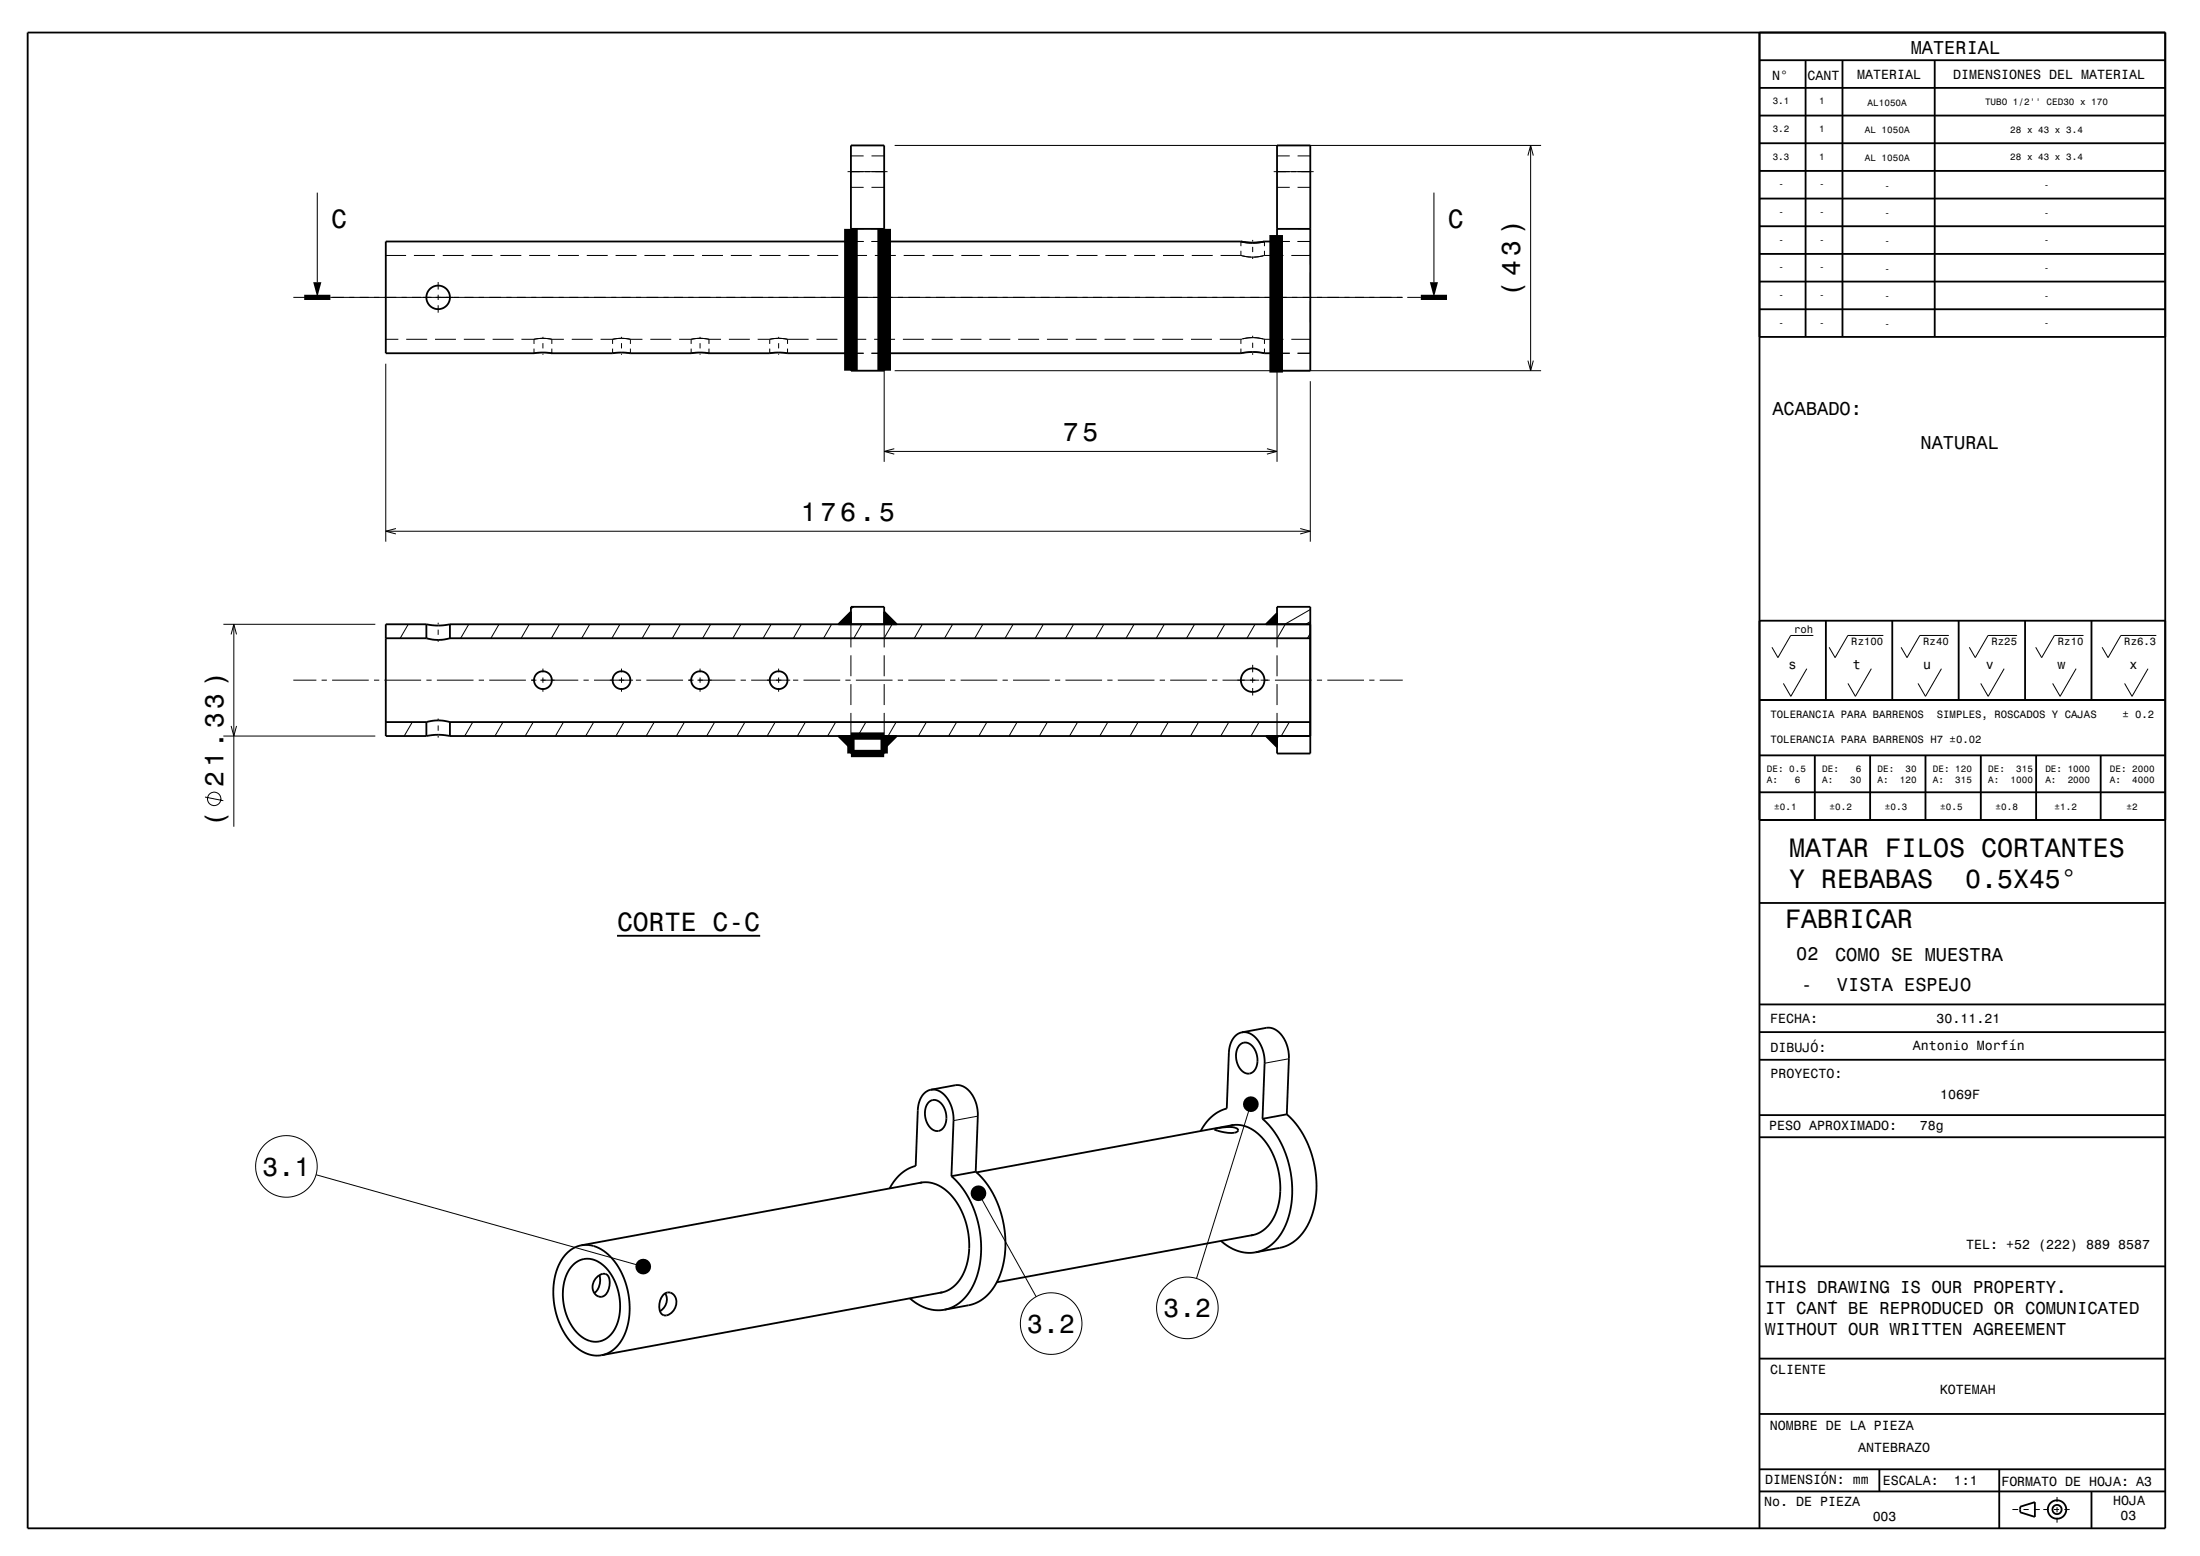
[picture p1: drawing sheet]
<svg xmlns="http://www.w3.org/2000/svg" width="420mm" height="297mm" viewBox="0 0 420 297" stroke-linecap="round" stroke-linejoin="round" font-family="sans-serif">
<g fill="#000">
<path d="M59.8 53.9h1.6l-.8 2.9z" fill-rule="evenodd"/>
<path d="M273 53.9h1.5l-.7 2.9z" fill-rule="evenodd"/>
<path d="M162.5 116.8v2.4h-2.5z" fill-rule="evenodd"/>
<path d="M168.8 116.8l2.4 2.4h-2.4z" fill-rule="evenodd"/>
<path d="M243.8 117v2.2h-2.1z" fill-rule="evenodd"/>
<path d="M160 140.5h2.5v2.4z" fill-rule="evenodd"/>
<path d="M168.8 140.5h2.4l-2.4 2.4z" fill-rule="evenodd"/>
<path d="M241.7 140.5h2.1v2.1z" fill-rule="evenodd"/>
<circle cx="238.8" cy="210.8" r="1.5"/>
<circle cx="186.8" cy="227.8" r="1.5"/>
<circle cx="122.8" cy="241.8" r="1.5"/>
</g>
<g fill="none" stroke="#000" stroke-width=".19">
<path d="M60.6 36.8v17.1M161.8 32.8h7.6M162.5 35.8h2.4M162.5 29.8h2.4M166.4 35.8h2.4M166.4 29.8h2.4M170.8 27.8h123.4M243.2 32.8h7.6M243.8 35.8h2.4M243.8 29.8h2.4M247.7 35.8h2.4M247.7 29.8h2.4"/>
<path d="M273.8 36.8v17.1M291.7 29.7l.5-1.9 .5 1.9M292.2 27.8v43M56 56.8h4.4M61.4 56.8h1M63.1 56.8h204.7M73.6 48.8h3.9M79 48.8h4M83.7 53.8v1.5M83.7 56.3v1M83.7 58.3v1.4M84.5 48.8h4"/>
<path d="M90 48.8h4M95.5 48.8h4M101 48.8h4M106.5 48.8h4M112 48.8h4M117.5 48.8h4M123 48.8h4M128.5 48.8h4M134 48.8h4M139.5 48.8h4M145 48.8h4M150.5 48.8h4"/>
<path d="M156 48.8h4M161.5 48.8h4M162.5 46.1h2.4M162.5 43.7h2.4M166.4 46.1h2.4M166.4 43.7h2.4M167 48.8h4M168.8 45.7v42.5M172.5 48.8h4M178 48.8h4M183.5 48.8h4M189 48.8h4"/>
<path d="M194.5 48.8h4M200 48.8h4M205.5 48.8h4M211 48.8h4M216.5 48.8h4M222 48.8h4M227.5 48.8h4M233 48.8h3.9M236.9 48.8l2 .3M236.9 48.8h.1M236.9 46.1v.9M236.9 47.9v.9"/>
<path d="M237.2 48.8l1.9 .3M239 49.1h.1M239.1 45.8v.3M239.1 47.1v1M239.1 49.1v.3M239.3 49.1h-.2M241.1 48.8l-2 .3M241.4 48.8l-2 .3M241.4 48.8h-.1M241.4 48.8h3.6M241.4 46.1v.9M241.4 47.9v.9"/>
<path d="M243.8 45.7v42.5M243.8 46.1h2.4M243.8 43.7h2.4M246.5 48.8h3.6M247.7 46.1h2.4v4.4M247.7 43.7h2.4M250.1 52v4M250.1 57.5v4M268.7 56.8h2.6M73.6 69.4v34M73.6 64.8h2.4M77.5 64.8h4"/>
<path d="M83.1 64.8h3.9M88.6 64.8h3.9M94.1 64.8h4M99.6 64.8h2.3M101.9 64.8l1.7-.2 1.8 .2M101.9 66.5v.9l1.7-.1 1.6 .1M101.9 64.8v.8M103.6 64.3v.2M103.6 65.5v1M103.6 67.5v.2M105.4 64.8h2.3M105.4 64.8v.8"/>
<path d="M105.4 66.5v.9M109.1 64.8h4M114.6 64.8h2.3M116.9 64.8l1.7-.2 1.8 .2M116.9 66.5v.9l1.7-.1 1.6 .1M116.9 64.8v.8M118.6 64.3v.2M118.6 65.5v1M118.6 67.5v.2M120.4 64.8h2.3M120.4 64.8v.8M120.4 66.5v.9"/>
<path d="M124.1 64.8h4.1M129.6 64.8h2.3M131.9 64.8l1.7-.2 1.8 .2M131.9 66.5v.9l1.7-.1 1.6 .1M131.9 64.8v.8M133.6 64.3v.2M133.6 65.5v1M133.6 67.5v.2M135.4 64.8h2.3M135.4 64.8v.8M135.4 66.5v.9M139.1 64.8h4.1"/>
<path d="M144.6 64.8h2.3M146.9 64.8l1.7-.2 1.8 .2M146.9 66.5v.9l1.7-.1 1.8 .1v-.9M146.9 64.8v.8M148.6 64.3v.2M148.6 65.5v1M148.6 67.5v.2M150.4 64.8h4M150.4 64.8v.8M155.9 64.8h4M161.4 64.8h4M162.5 67.4h2.4"/>
<path d="M166.4 67.4h2.4M166.9 64.8h4M170.8 70.8h123.4M172.4 64.8h4M177.9 64.8h4M183.4 64.8h4M188.9 64.8h4M194.4 64.8h4M199.9 64.8h4M205.4 64.8h4M210.9 64.8h4M216.4 64.8h4"/>
<path d="M221.9 64.8h4M227.4 64.8h4M232.9 64.8h4M236.9 67.4h.1M236.9 64.8v.8M236.9 66.5v.9M237 64.7l-.1 .1M239.1 64.4l2 .3M239.1 67.2l-1.9 .2M239.1 64.4l-1.9 .3M239.1 67.2h.1M239.1 64.4h.2"/>
<path d="M239.1 64.1v.3M239.1 65.4v1M239.1 67.4v.3M239.4 64.5l2 .3M241.3 64.7l.1 .1M241.4 66.5v.9l-2-.2M241.4 64.8h3.6M241.4 64.8v.8M243.8 67.4h2.4M246.5 64.8h3.6M250.1 63v4.4h-2.4M250.1 72.8v30.6"/>
<path d="M291.7 68.8l.5 2 .5-2M168.8 86.2h75M170.7 85.6l-1.9 .6 1.9 .5M241.9 85.6l1.9 .6-1.9 .5M42.6 119.2h29M44.6 119.2v38.6M73.6 101.4h176.5M75.6 100.9l-2 .5 2 .5M77.9 119.2l-1.5 2.6M83.7 118.9v.3M89.5 119.2l-1.6 2.6M95.3 119.2l-1.6 2.6"/>
<path d="M101 119.2l-1.5 2.6M106.8 119.2l-1.5 2.6M112.6 119.2l-1.6 2.6M118.4 119.2l-1.6 2.6M124.1 119.2l-1.5 2.6M129.9 119.2l-1.5 2.6M135.7 119.2l-1.6 2.6M141.4 119.2l-1.5 2.6M147.2 119.2l-1.5 2.6M153 119.2l-1.5 2.6M158.8 119.2l-1.6 2.6M162.5 119.2v4.4"/>
<path d="M163 115.8l-.5 .4M164.5 119.2l-1.5 2.6M168.8 119.2v4.4M170.3 119.2l-1.5 2.6M176.1 119.2l-1.5 2.6M181.9 119.2l-1.6 2.6M187.6 119.2l-1.5 2.6M193.4 119.2l-1.5 2.6M199.2 119.2l-1.6 2.6M205 119.2l-1.6 2.6M210.7 119.2l-1.5 2.6M216.5 119.2l-1.5 2.6"/>
<path d="M222.3 119.2l-1.6 2.6M228 119.2l-1.5 2.6M233.8 119.2l-1.5 2.6M239.6 119.2l-1.5 2.6M243.8 119.2v4.4M245.4 119.2l-1.6 2.6M248.2 100.9l1.9 .5-1.9 .5M250.1 118.7l-.8 .5M250.1 116.3l-4.8 2.9M44.1 121.1l.5-1.9 .6 1.9M44.1 138.6l.5 1.9 .6-1.9M56 129.8h4.4"/>
<path d="M61.4 129.8h1M63.4 129.8h7M71.4 129.8h1M73.4 129.8h7M78.7 137.8l-1.5 2.7M81.4 129.8h1M83.4 129.8h7M83.7 120.2v1M83.7 122.2v.3M83.7 137.1v.4M83.7 138.5v1M90.3 137.8l-1.6 2.7"/>
<path d="M91.4 129.8h1M93.4 129.8h7M96 137.8l-1.5 2.7M101.4 129.8h1M101.8 137.8l-1.5 2.7M103.1 129.8h7.3M103.6 127.6v.7M103.6 129.3v1M103.6 131.3v.7M107.6 137.8l-1.6 2.7M111.4 129.8h1M113.4 137.8l-1.6 2.7"/>
<path d="M113.4 129.8h7.5M118.6 127.6v.7M118.6 129.3v1M118.6 131.3v.7M119.1 137.8l-1.5 2.7M121.4 129.8h1M123.4 129.8h7M124.9 137.8l-1.5 2.7M130.7 137.8l-1.6 2.7M131.4 129.8h1M133.1 129.8h7.3M133.6 127.6v.7"/>
<path d="M133.6 129.3v1M133.6 131.3v.7M136.4 137.8l-1.5 2.7M141.4 129.8h1M142.2 137.8l-1.5 2.7M143.4 129.8h7.5M148 137.8l-1.5 2.7M148.6 127.6v.7M148.6 129.3v1M148.6 131.3v.7M151.4 129.8h1M153.4 129.8h7"/>
<path d="M153.8 137.8l-1.6 2.7M159.5 137.8l-1.5 2.7M161.4 129.8h1M162.5 125.1v4M162.5 130.6v4M162.5 136.1v4.4M163.4 129.8h7M165.3 137.8l-1.5 2.7M168.8 125.1v4M168.8 130.6v4M168.8 136.1v4.4M171.1 137.8l-1.6 2.7"/>
<path d="M171.4 129.8h1M173.4 129.8h7M176.9 137.8l-1.6 2.7M181.4 129.8h1M182.6 137.8l-1.5 2.7M183.4 129.8h7M188.4 137.8l-1.5 2.7M191.4 129.8h1M193.4 129.8h7M194.2 137.8l-1.6 2.7M200 137.8l-1.6 2.7M201.4 129.8h1"/>
<path d="M203.4 129.8h7M205.7 137.8l-1.5 2.7M211.4 129.8h1M211.5 137.8l-1.5 2.7M213.4 129.8h7M217.3 137.8l-1.6 2.7M221.4 129.8h1M223 137.8l-1.5 2.7M223.4 129.8h7M228.8 137.8l-1.5 2.7M231.4 129.8h1M233.4 129.8h7"/>
<path d="M234.6 137.8l-1.5 2.7M239.1 126.9v1.4M239.1 129.3v1M239.1 131.3v1.5M240.4 137.8l-1.6 2.7M240.7 129.8h1.7M243.4 129.8h7M243.8 125.1v4M243.8 130.6v4M243.8 136.1v4.4M246.1 137.8l-1.5 2.7M250.1 120.9l-.5 .9"/>
<path d="M251.4 129.8h1M253.4 129.8h7M261.4 129.8h1M263.4 129.8h4.4M344.9 127.6l-3 5.3-1.4-2.4M346.2 121.3h-4.3l-2.5 4.2-1.1-2M357.3 127.6l-3.1 5.3-1.4-2.4M359.5 121.3h-6.7l-2.5 4.2-1.1-2M370.6 127.6l-3 5.3-1.4-2.4M372.1 121.3h-5.6l-2.4 4.2-1.2-2M382.6 127.6l-3 5.3-1.5-2.4M385.1 121.3h-5.6l-2.4 4.2-1.1-2"/>
<path d="M396.3 127.6l-3 5.3-1.4-2.4M397.8 121.3h-5.6l-2.4 4.2-1.2-2M410.1 127.6l-3.1 5.3-1.4-2.4M411.7 121.3h-6.8l-2.4 4.2-1.2-2M39.1 152.1l3.5 .7M42.6 140.5h29M83.7 140.5v.3M244.3 140.5l-.5 .3M186.7 213l-4.7 .9M238.8 210.8l-10.4 33.2M246.1 202.1l-4.7 .8M60.3 224.2l62.5 17.6"/>
<path d="M186.8 227.8l11 19.7M384.2 288.1h1.1M386.3 288.1h1M388.3 288.1h1.1M390.1 288.1h1M392.1 288.1h1M392.7 285.7v1M392.7 287.7v1M392.7 289.7v.9M394.1 288.1h1"/>
<circle cx="40.9" cy="152.5" r="1.28"/>
<circle cx="54.7" cy="222.6" r="5.9"/>
<circle cx="200.7" cy="252.6" r="5.9"/>
<circle cx="226.7" cy="249.6" r="5.9"/>
</g>
<path d="M162.5 140.5h6.3v3.3h-6.3z" fill="none" stroke="#000" stroke-width="1.4" stroke-linecap="butt"/>
<g fill="none" stroke="#000" stroke-width=".35">
<path d="M5.3 6.2h408.1v285.5h-408.1zM335.9 6.2v285.5M335.9 16.8h77.4M335.9 11.5h77.4M344.7 11.5v52.8M351.7 11.5v52.8M369.4 11.5v52.8M162.5 27.8h6.3v43h-6.3zM243.8 27.8h6.3v43h-6.3zM335.9 37.9h77.4M335.9 32.6h77.4M335.9 27.3h77.4"/>
<path d="M335.9 22.1h77.4M162.5 46.1h-88.9v21.3h28.3l1.7-.1 1.8 .1M162.5 43.7h6.3M168.8 46.1h68.1a10.7 10.7 0 0 0 4.5 0h2.4M243.8 43.7h6.3M335.9 59h77.5M335.9 53.7h77.4M335.9 48.5h77.4M335.9 43.2h77.4M105.2 67.4h.2M105.4 67.4h11.5l1.7-.1 1.8 .1M120.2 67.4h.2"/>
<path d="M120.4 67.4h11.5l1.7-.1 1.8 .1M135.2 67.4h.2M135.4 67.4h11.5l1.7-.1 1.8 .1h12.1M168.8 67.4h68.1a10.7 10.7 0 0 1 4.5 0h2.4M335.9 64.3h77.5M81.4 119.2a10.7 10.7 0 0 0 4.5 0M81.4 119.2h-7.8v21.3h7.8M81.4 119.2v2.6M85.9 119.2h164.2M85.9 119.2v2.6M162.5 119.2v-3.4h6.3v3.4M162.5 116.8l-2.5 2.4"/>
<path d="M168.8 116.8l2.4 2.4M243.8 119.2v-3.4h6.3v28h-6.3v-3.3M243.8 117l-2.1 2.2M335.9 118.5h77.5M348.6 118.5v15.1M361.3 118.5v15.1M373.9 118.5v15.1M386.6 118.5v15.1M399.3 118.5v15.1M73.6 121.8h7.8M73.6 137.8h7.8M81.4 121.8a8 8 0 0 0 4.5 0"/>
<path d="M81.4 137.8a8 8 0 0 1 4.5 0M81.4 137.8v2.7M85.9 121.8h164.2M85.9 137.8v2.7M85.9 137.8h164.2M335.9 133.6h77.5M81.4 140.5a10.7 10.7 0 0 1 4.5 0M85.9 140.5h164.2M160 140.5l2.5 2.4M162.5 140.5v3.3h6.3v-3.3M171.2 140.5l-2.4 2.4M241.7 140.5l2.1 2.1"/>
<path d="M335.9 156.5h77.5M335.9 144.2h77.5M335.9 151.2h77.5M346.5 144.2v12.3M357 144.2v12.3M367.6 144.2v12.3M378.2 144.2v12.3M388.7 144.2v12.3M401 144.2v12.3M117.8 178.6h27.3M335.9 172.4h77.5M236.7 199.4a1.75 1.75 0 0 1 2.8 .8 3.5 3.5 0 0 1-.5 4.5 1.99 1.99 0 0 1-2.7-1.4 3.6 3.6 0 0 1 .4-3.9z"/>
<path d="M237.1 197a3.8 3.8 0 0 0-2.5 4l-.4 10.6-1.6 .6-1.3 .9-1.1 1.3-1 1.5M237.1 197l4.6-.8a3.9 3.9 0 0 1 3.9 3l.3 1.2 .2 1.4-.4 10.9M237.1 197a3.9 3.9 0 0 1 3.8 3l.4 1.5 .1 1.2-.4 10.9M335.9 191.7h77.5M335.9 197h77.5M177.3 210.4a1.74 1.74 0 0 1 2.8 .8 3.5 3.5 0 0 1-.5 4.5 1.99 1.99 0 0 1-2.6-1.4 3.6 3.6 0 0 1 .3-3.9zM177.7 208a3.7 3.7 0 0 0-2.5 3.9l-.4 10.6-1.4 .6-1.3 .9-1.3 1.3-1 1.5M177.7 208l4.7-.9a3.9 3.9 0 0 1 3.8 3l.4 1.5 .1 1.2-.4 10.9M177.7 208a3.9 3.9 0 0 1 3.9 3l.3 1.4 .1 1.3-.4 10.8M231.9 215.5a7.4 7.4 0 0 1 4.3-.1l.2 .3a.65 .65 0 0 1-.7 .5 5.7 5.7 0 0 1-3.8-.7zM235 214.8a6.7 6.7 0 0 1 6.6 3.2l1.4 2.4 1.1 3 .3 3.2-.3 3.2a7.2 7.2 0 0 1-4.9 5.9l-.3 .1M235.4 214.7l-49 9.1"/>
<path d="M241 213.6l1.2 1 1.2 1.6 1 1.6 .9 2 .7 2.1 .4 2.2 .3 2.2v1.9l-.2 1.9-.5 2.1-.6 1.8-.8 1.4-1.1 1.4-1.2 1.1-1.3 .8-1.3 .3M245.7 212.7l1.5 1.6 1.3 1.8 1.1 2.1 .9 2.3 .6 2.7 .2 2.5v2.4l-.4 2.5-.6 2-1 1.8-1 1.4-1.2 1.1-1 .7-1.3 .5-5.1 .9M245.7 212.7l-4.7 .9M335.9 202.3h77.5M335.9 217.1h77.5M335.9 212.8h77.5M111 237.7a7 7 0 0 0-5 5.8l-.4 2.8 .2 2.9 .8 2.9 1.3 2.6a7.3 7.3 0 0 0 6.8 4h.2M111 237.7a6.9 6.9 0 0 1 6.6 3.4l1.3 2.5 .9 2.6 .4 3.2-.2 2.6a7.7 7.7 0 0 1-4.7 6.6l-.4 .1M175.6 225.8a6.7 6.7 0 0 1 6.6 3.1l1.5 2.4 1 3.1 .3 3.2-.2 2.9a7.3 7.3 0 0 1-5 6.2l-.3 .1M176 225.7l-65 12M181.6 224.5l1.3 1.3 1.1 1.4 1 1.5 .9 2 .6 1.9 .5 2.2 .3 2.2v2.2l-.2 1.9-.4 2-.7 1.9-.9 1.6-1 1.2-1 1-1.4 .7-1.4 .5M186.3 223.7l1.4 1.4 1.4 2 1.2 2.3 .8 2.1 .6 2.4 .2 2.5v2.4l-.4 2.6-.6 1.9-.9 1.9-1 1.4-1.3 1.3-1.2 .7-1.1 .4-5.1 1"/>
<path d="M186.3 223.7l-4.7 .8M233.1 236.9l1.6 1.1 1.7 .8 1.7 .3 1.6-.1M239.3 235.7l-49 9.1M109.4 241.5a4.1 4.1 0 0 1 6.1 .3 10.7 10.7 0 0 1 1.6 12.4 4.1 4.1 0 0 1-6.8 .3 10.7 10.7 0 0 1-1.5-12.3zM114.1 243.6a1.29 1.29 0 0 1 1.6-.4 1.29 1.29 0 0 1 .7 1.5 2.81 2.81 0 0 1-1.3 2.8 1.69 1.69 0 0 1-1.9-2.3l.2-.6zM114.4 243.4a3.2 3.2 0 0 1-.9 3.4M126.6 247.2a1.47 1.47 0 0 1 1.7-.4 1.47 1.47 0 0 1 .8 1.6 2.49 2.49 0 0 1-2.1 2.7 1.37 1.37 0 0 1-1.1-1.6 3.4 3.4 0 0 1 .7-2.3zM127 246.9a2.51 2.51 0 0 1-1 3.4M173.7 247.8l1.6 1.2 1.7 .8 1.7 .3 1.6-.1M179.9 246.7l-65 12M335.9 259.3h77.5M335.9 241.7h77.5"/>
<path d="M335.9 269.9h77.5M335.9 284.7h77.5M335.9 280.5h77.5M358.8 280.5v4.2M381.7 280.5v11.2M385.7 287.6l2.8-.9v2.8l-2.8-.8zM399.3 284.7v7"/>
<circle cx="83.6" cy="56.8" r="2.25"/>
<circle cx="103.7" cy="129.8" r="1.7"/>
<circle cx="118.7" cy="129.8" r="1.7"/>
<circle cx="133.7" cy="129.8" r="1.7"/>
<circle cx="148.7" cy="129.8" r="1.7"/>
<circle cx="239.2" cy="129.8" r="2.25"/>
<circle cx="392.7" cy="288.1" r="1.76"/>
<circle cx="392.7" cy="288.1" r=".88"/>
</g>
<path d="M162.5 43.7v27.1M168.8 43.7v27.1M243.6 44.9v26.2" fill="none" stroke="#000" stroke-width="2.6" stroke-linecap="butt"/>
<path d="M58.1 56.8h5M271.3 56.8h4.9" fill="none" stroke="#000" stroke-width="1" stroke-linecap="butt"/>
<g font-size="5.1">
<text x="341.5" y="163.5">MATAR FILOS CORTANTES</text>
<text x="341.5" y="169.6">Y REBABAS</text>
<text x="375.1" y="169.6">0.5X45°</text>
<text x="340.8" y="177.2">FABRICAR</text>
</g>
<g font-size="5">
<text x="63.2" y="43.4">C</text>
<text x="276.4" y="43.4">C</text>
<text x="290.2" y="56.7" transform="rotate(-90 290.2 56.7)">( 43 )</text>
<text x="202.9" y="84.2">75</text>
<text x="152.9" y="99.4">176.5</text>
<text x="42.6" y="150.2" transform="rotate(-90 42.6 150.2)">21.33 )</text>
<text x="42.6" y="157.8" transform="rotate(-90 42.6 157.8)">(</text>
<text x="117.8" y="177.6">CORTE C-C</text>
<text x="50.1" y="224.4">3.1</text>
<text x="222.1" y="251.4">3.2</text>
<text x="196.1" y="254.4">3.2</text>
</g>
<g font-size="3.6">
<text x="364.8" y="10.3">MATERIAL</text>
<text x="338.4" y="79.3">ACABADO:</text>
<text x="366.7" y="85.6">NATURAL</text>
<text x="342.9" y="183.3">02</text>
<text x="350.3" y="183.5">COMO SE MUESTRA</text>
<text x="343.9" y="189.2">-</text>
<text x="350.7" y="189.1">VISTA ESPEJO</text>
</g>
<g font-size="3.3">
<text x="337" y="246.8">THIS DRAWING IS OUR PROPERTY.</text>
<text x="337" y="250.8">IT CAN´T BE REPRODUCED OR COMUNICATED</text>
<text x="337" y="254.7">WITHOUT OUR WRITTEN AGREEMENT</text>
</g>
<g font-size="2.5">
<text x="338.3" y="15.2">N°</text>
<text x="345.1" y="15.3">CANT</text>
<text x="354.6" y="15">MATERIAL</text>
<text x="372.9" y="15">DIMENSIONES DEL MATERIAL</text>
<text x="341.4" y="127.6">s</text>
<text x="353.7" y="127.6">t</text>
<text x="367.1" y="127.6">u</text>
<text x="379.1" y="127.6">v</text>
<text x="392.8" y="127.6">w</text>
<text x="406.6" y="127.6">x</text>
<text x="338" y="195.2">FECHA:</text>
<text x="369.7" y="195.2">30.11.21</text>
<text x="338" y="200.7">DIBUJÓ:</text>
<text x="365.2" y="200.5">Antonio Morfín</text>
<text x="338" y="205.8">PROYECTO:</text>
<text x="370.4" y="209.8">1069F</text>
<text x="337.8" y="215.7">PESO APROXIMADO:</text>
<text x="366.5" y="215.8">78g</text>
<text x="375.4" y="238.4">TEL: +52 (222) 889 8587</text>
<text x="337.9" y="262.3">CLIENTE</text>
<text x="370.3" y="266.2">KOTEMAH</text>
<text x="337.9" y="272.9">NOMBRE DE LA PIEZA</text>
<text x="354.8" y="277.2">ANTEBRAZO</text>
<text x="336.8" y="287.4">No. DE PIEZA</text>
<text x="337" y="283.3">DIMENSIÓN: mm</text>
<text x="359.5" y="283.4">ESCALA:</text>
<text x="373" y="283.4">1:1</text>
<text x="382.1" y="283.6">FORMATO DE HOJA: A3</text>
<text x="403.4" y="287.2">HOJA</text>
<text x="357.5" y="290.4">003</text>
<text x="404.8" y="290.1">03</text>
</g>
<g font-size="2">
<text x="342.5" y="120.9">roh</text>
<text x="353.4" y="123.1">Rz100</text>
<text x="367.2" y="123.1">Rz40</text>
<text x="380.2" y="123.1">Rz25</text>
<text x="392.9" y="123.1">Rz10</text>
<text x="405.5" y="123.1">Rz6.3</text>
<text x="338" y="137">TOLERANCIA PARA BARRENOS</text>
<text x="369.8" y="137">SIMPLES, ROSCADOS Y CAJAS</text>
<text x="405.2" y="137">± 0.2</text>
<text x="338" y="141.9">TOLERANCIA PARA BARRENOS H7 ±0.02</text>
</g>
<g font-size="1.8">
<text x="338.4" y="19.9">3.1</text>
<text x="347.3" y="19.9">1</text>
<text x="356.6" y="20.2">AL1050A</text>
<text x="379" y="20">TUBO 1/2'' CED30 x 170</text>
<text x="338.4" y="25.2">3.2</text>
<text x="347.3" y="25.2">1</text>
<text x="356" y="25.4">AL 1050A</text>
<text x="383.8" y="25.3">28 x 43 x 3.4</text>
<text x="338.4" y="30.5">3.3</text>
<text x="339.5" y="35.8">-</text>
<text x="347.3" y="30.5">1</text>
<text x="347.3" y="35.7">-</text>
<text x="356" y="30.7">AL 1050A</text>
<text x="383.8" y="30.6">28 x 43 x 3.4</text>
<text x="390.2" y="35.9">-</text>
<text x="339.5" y="41">-</text>
<text x="347.3" y="41">-</text>
<text x="359.8" y="36">-</text>
<text x="359.8" y="41.3">-</text>
<text x="390.2" y="41.2">-</text>
<text x="339.5" y="46.3">-</text>
<text x="347.3" y="46.3">-</text>
<text x="359.8" y="46.6">-</text>
<text x="390.2" y="46.5">-</text>
<text x="339.5" y="51.6">-</text>
<text x="347.3" y="51.6">-</text>
<text x="359.8" y="51.9">-</text>
<text x="390.2" y="51.7">-</text>
<text x="339.5" y="56.9">-</text>
<text x="347.3" y="56.9">-</text>
<text x="359.8" y="57.2">-</text>
<text x="390.2" y="57">-</text>
<text x="339.5" y="62.2">-</text>
<text x="347.3" y="62.1">-</text>
<text x="359.8" y="62.4">-</text>
<text x="390.2" y="62.3">-</text>
<text x="337.3" y="147.3">DE: 0.5</text>
<text x="337.3" y="149.4">A:</text>
<text x="342.7" y="149.4">6</text>
<text x="347.9" y="147.3">DE:</text>
<text x="347.9" y="149.4">A:</text>
<text x="353.2" y="149.4">30</text>
<text x="354.3" y="147.3">6</text>
<text x="358.4" y="147.3">DE:</text>
<text x="358.4" y="149.4">A:</text>
<text x="362.7" y="149.4">120</text>
<text x="363.8" y="147.3">30</text>
<text x="369" y="147.3">DE: 120</text>
<text x="369" y="149.4">A:</text>
<text x="373.3" y="149.4">315</text>
<text x="379.6" y="147.3">DE:</text>
<text x="379.6" y="149.4">A:</text>
<text x="383.8" y="149.4">1000</text>
<text x="384.9" y="147.3">315</text>
<text x="390.5" y="147.3">DE: 1000</text>
<text x="390.5" y="149.4">A:</text>
<text x="394.8" y="149.4">2000</text>
<text x="402.8" y="147.3">DE: 2000</text>
<text x="402.8" y="149.4">A:</text>
<text x="407.1" y="149.4">4000</text>
<text x="338.7" y="154.7">±0.1</text>
<text x="349.3" y="154.7">±0.2</text>
<text x="359.8" y="154.7">±0.3</text>
<text x="370.4" y="154.7">±0.5</text>
<text x="381" y="154.7">±0.8</text>
<text x="392.2" y="154.7">±1.2</text>
<text x="406" y="154.7">±2</text>
</g>
</svg>
